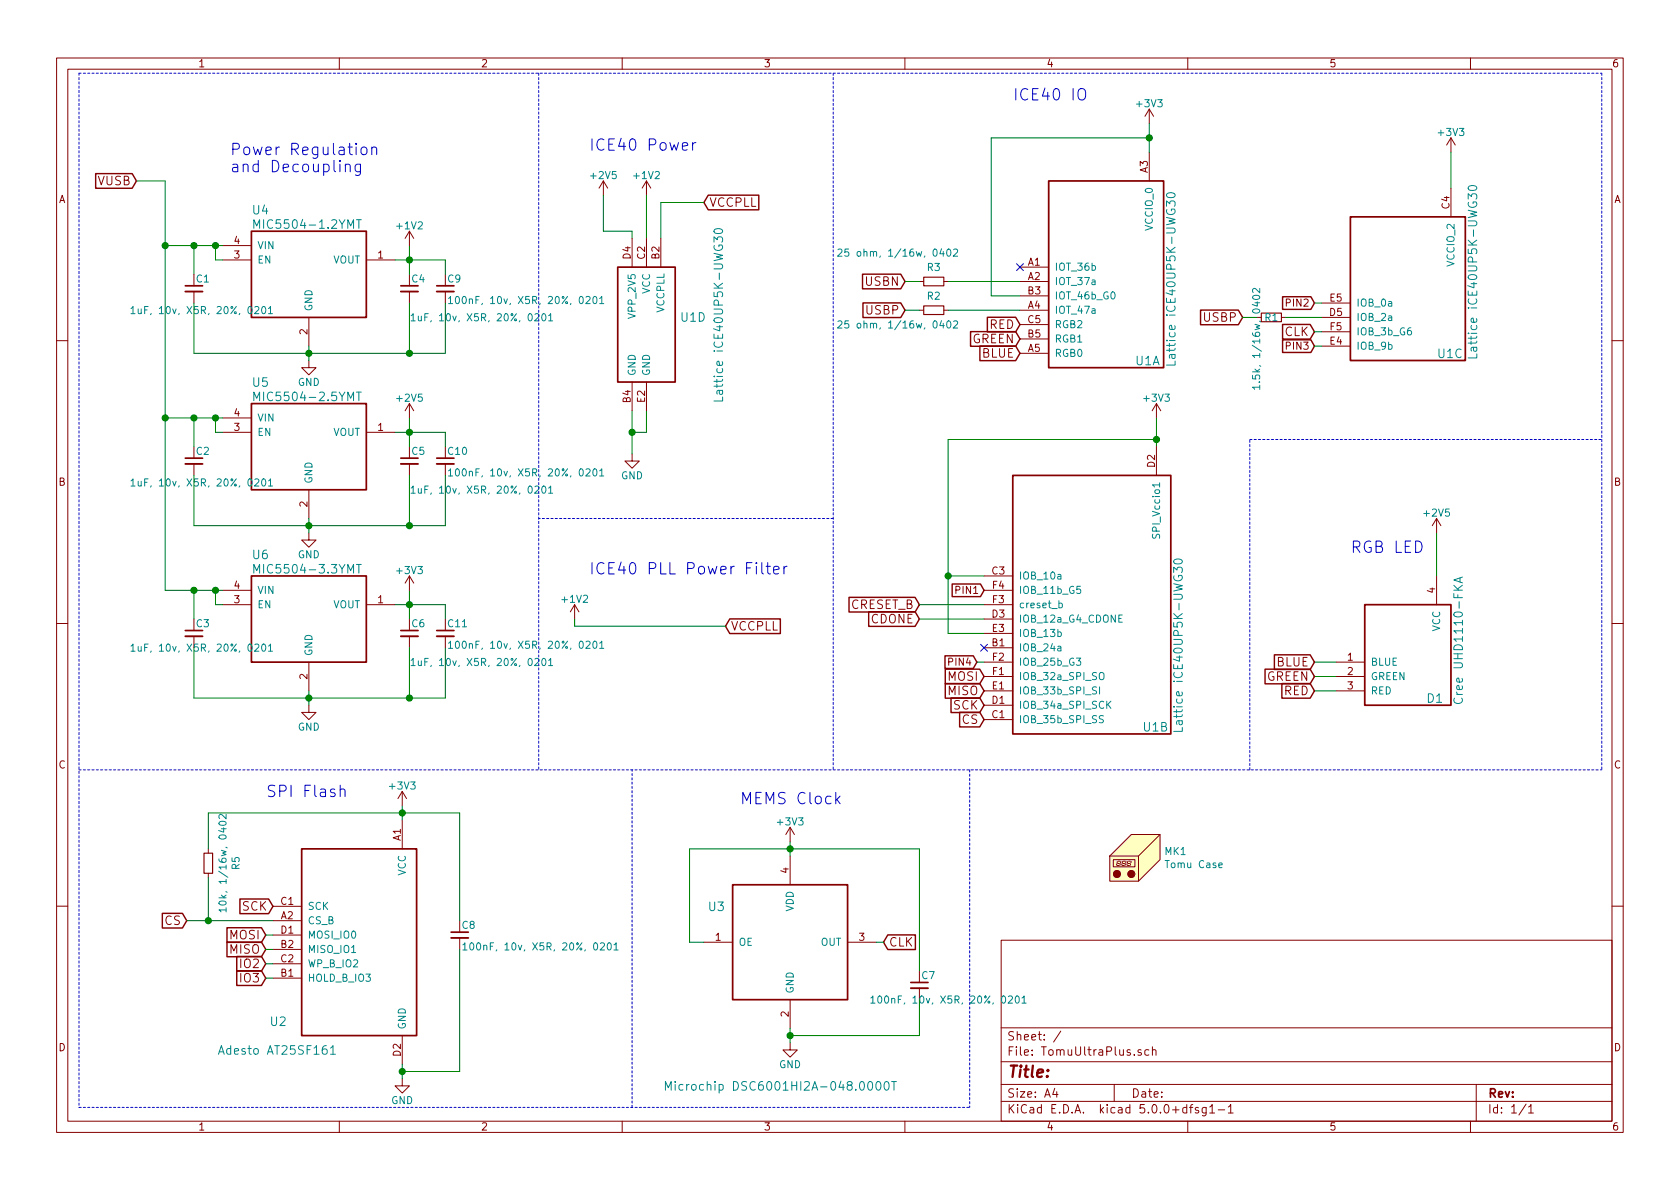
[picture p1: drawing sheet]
<svg xmlns="http://www.w3.org/2000/svg" width="297mm" height="210mm" viewBox="0 0 297 210" stroke-linecap="round" stroke-linejoin="round" font-family="sans-serif">
<g fill="none" stroke="#840000" stroke-width=".18">
<path d="M10 10.3h277v189.9h-277zM12 12.2h273v186.1h-273zM60 10.3v1.9M110 10.3v1.9M160 10.3v1.9M203.2 19.3l-.8 1.3M203.2 19.3v2.5M203.2 19.3l.8 1.3M210 10.3v1.9M260 10.3v1.9M106.7 32l-.8 1.3M106.7 32v2.5"/>
<path d="M106.7 32l.7 1.3M114.3 32l-.8 1.3M114.3 32v2.5M114.3 32l.8 1.3M203.2 26.9v5.1M256.5 24.4l-.7 1.2M256.5 24.4v2.5M256.5 33.3v5M256.5 24.4l.8 1.2M34.3 51.6v2M39.4 46h5M39.4 43.4h5"/>
<path d="M54.6 56.1v5.1M64.8 46h5M72.4 40.9v2.5M72.4 51.6v2M72.4 40.9l-.8 1.3M72.4 40.9l.8 1.3M78.7 51.6v2M111.8 42.2v5M114.3 42.2v5M116.8 42.2v5M162.6 49.8h.7M162.6 54.9h.7"/>
<path d="M166.9 49.8h.7M166.9 54.9h.7M180.3 47.2h5.1M180.3 49.8h5.1M180.3 52.3h5.1M180.3 54.9h5.1M180.3 57.4h5.1M180.3 59.9h5.1M226.6 56.1h.7M233.7 53.6h5.1M233.7 56.1h5.1M233.7 58.7h5.1"/>
<path d="M10 60.2h2M39.4 76.4h5M39.4 73.9h5M54.6 63.7v1.3h1.3l-1.3 1.3-1.3-1.3h1.3M64.8 76.4h5M72.4 71.4v2.5M72.4 71.4l-.8 1.2M72.4 71.4l.8 1.2M111.8 67.6v5M114.3 67.6v5M180.3 62.5h5.1M204.5 71.4l-.8 1.2"/>
<path d="M204.5 71.4v2.5M204.5 79v5.1M204.5 71.4l.7 1.2M233.7 61.2h5.1M285 60.2h2M34.3 82v2.1M54.6 94.2v1.3h1.3l-1.3 1.3-1.3-1.3h1.3M54.6 86.6v5.1M72.4 82v2.1M78.7 82v2.1M111.8 80.3v1.2h1.2l-1.2 1.3-1.3-1.3h1.3M254 91.7v2.5"/>
<path d="M254 91.7l-.8 1.3M254 91.7l.8 1.3M10 110.3h2M34.3 112.5v2M39.4 106.9h5M39.4 104.4h5M54.6 117.1v5.1M64.8 106.9h5M72.4 101.8v2.6M72.4 112.5v2M72.4 101.8l-.8 1.3M72.4 101.8l.8 1.3"/>
<path d="M78.7 112.5v2M101.6 106.9l-.8 1.3M101.6 106.9v2.6M101.6 106.9l.8 1.3M174 106.9h5.1M174 104.4h5.1M174 117.1h5.1M174 119.6h5.1M174 101.8h5.1M174 109.5h5.1M174 112h5.1M174 114.5h5.1"/>
<path d="M236.2 117.1h5.1M236.2 119.6h5.1M254 101.8v5.1M285 110.3h2M54.6 124.7v1.3h1.3l-1.3 1.2-1.3-1.2h1.3M71.1 139.9v2.6M71.1 139.9l-.7 1.3M71.1 139.9l.8 1.3M174 122.2h5.1M174 124.7h5.1M174 127.2h5.1M236.2 122.2h5.1"/>
<path d="M36.8 150.1v.8M36.8 154.4v.8M71.1 145v5.1M139.7 146.3v2.5M139.7 151.4v5.1M139.7 146.3l-.8 1.3M139.7 146.3l.8 1.3M196.8 152h3.9v1.3h-3.9zM197.5 152.7l-.1 .3M197.5 153.1h.4M197.6 152.3l-.1 .3M197.6 152.7h.3"/>
<path d="M197.7 152.3h.3M198.1 152.7l-.1 .3M198.2 152.3l-.1 .3M198.4 152.7l-.1 .3M198.4 153.1h.4M198.5 152.3l-.1 .3M198.5 152.7h.3M198.6 152.3h.3M199 152.7l-.1 .3M199.1 152.3l-.1 .3M199.3 152.7l-.1 .3M199.3 153.1h.4"/>
<path d="M199.4 152.3l-.1 .3M199.4 152.7h.3M199.5 152.3h.3M199.9 152.7l-.1 .3M200 152.3l-.1 .3M200 147.6h5.1v4.4l-3.8 3.8h-5.1v-4.4zM201.3 151.4v4.4M205.1 147.6l-3.8 3.8h-5.1M10 160.2h2M48.3 160.3h5M48.3 162.8h5M48.3 165.3h5"/>
<path d="M48.3 167.9h5M48.3 170.4h5M48.3 173h5M81.3 165.9v2M124.5 166.6h5M139.7 176.8v5.1M149.9 166.6h5M162.6 174.7v2.1M177 166.3h108v32h-108zM285 160.2h2M60 198.3v1.9M71.1 190.7v1.3h1.3l-1.3 1.3-1.3-1.3h1.3"/>
<path d="M71.1 183.1v5.1M110 198.3v1.9M139.7 184.4v1.3h1.3l-1.3 1.2-1.3-1.2h1.3M160 198.3v1.9M177 194.8h108M177 191.8h108M177 187.8h108M177 181.8h108M186.5 192.5l-.4 1h1M186.8 193v1M187.6 182.3l-1.3 2M197 191.8v3"/>
<path d="M201.8 185.7l-.4-.1-.2 .2 .1 .2 .5 .2v.3h-.6M203.1 185.7l-.4-.1-.3 .3 .1 .6 .2 .1 .4-.1M203.8 185.7l.2-.1 .3 .1 .1 .9M203.8 185.1v1.5M210 198.3v1.9M210.3 195.8h.6M210.9 195.3l-.4 .2v1.3M211.9 195.9l-.4-.1-.2 .2 .1 .3 .5 .1v.3h-.6M213.3 195.8v1.2l-.3 .3h-.4M213.3 195.9l-.5-.1-.3 .3 .1 .6 .2 .1 .5-.1M213.9 195.8l.4-.5v1.5M213.9 196.8h.9"/>
<path d="M215.4 196.3h1.1M217.2 195.8l.4-.5v1.5M217.2 196.8h.8M260 198.3v1.9M261 191.8v6.5M269.8 195.2l-1.2 2M270.3 195.8l.4-.5v1.5M270.3 196.8h.8"/>
</g>
<g fill="none" stroke="#840000" stroke-width=".3">
<path d="M185.4 32h20.3v33h-20.3zM238.8 38.3h20.3v25.4h-20.3zM32.8 50.5h3M44.4 40.9h20.4v15.2h-20.4zM70.9 50.5h3M77.2 50.5h3.1M109.2 47.2h10.2v20.4h-10.2zM44.4 71.4h20.4v15.2h-20.4zM32.8 81h3M70.9 81h3M77.2 81h3.1M179.1 84.1h27.9v45.7h-27.9z"/>
<path d="M32.8 111.5h3M44.4 101.8h20.4v15.3h-20.4zM70.9 111.5h3M77.2 111.5h3.1M241.3 106.9h15.2v17.8h-15.2zM53.3 150.1h20.4v33h-20.4zM129.5 156.5h20.4v20.3h-20.4zM79.8 164.8h3M161 173.7h3.1"/>
</g>
<g fill="none" stroke="#008484" stroke-width=".18">
<path d="M63 38.9h.9M63.4 38.9v1.5M206.2 36.5v-1l.6 .5 .2-.4h.6l.2 .2v.5l-.2 .2M206.4 34.2a.84 .84 0 0 1 1.4 .4 .97 .97 0 0 1-1.6 0zM259.6 35.2v-.9l.6 .5 .1-.5h.7l.1 .3v.4l-.1 .2M259.7 33a.84 .84 0 0 1 1.4 .3 .97 .97 0 0 1-1.5 0zM23.2 54.6l.3-.4v1.3M23.2 55.5h.7M24.4 54.6l.1 .8 .3 .1 .2-.2M44.9 40.4v-1.5l.5 1 .5-1v1.5M46.4 54.3l.2-.1a.67 .67 0 0 1 .4 .6 .67 .67 0 0 1-.4 .7l-.3-.5zM47.5 54.6l.3-.4v1.3"/>
<path d="M47.5 55.5h.7M72.7 55.8l.4-.3v1.2M72.7 56.7h.7M74 55.9v.8h.3l.2-.1M79.3 52.8l.4-.4v1.3M79.3 53.7h.7M80.6 52.5l.2-.1a.69 .69 0 0 1 .4 .7 .69 .69 0 0 1-.4 .6l-.2-.1-.1-.4zM95.9 55.6l.2-.1a.67 .67 0 0 1 .4 .6 .67 .67 0 0 1-.4 .6l-.3-.4zM97 55.8l.4-.3v1.2M97 56.7h.7M105 52.5l.1-.1a.69 .69 0 0 1 .5 .7 .69 .69 0 0 1-.5 .6l-.2-.2-.1-.3zM106 52.8l.4-.4v1.3"/>
<path d="M106 53.7h.8M126.2 42.8v-.9l.6 .5 .1-.4h.7l.2 .2v.4l-.2 .2M126.4 40.6a.84 .84 0 0 1 1.4 .3 .97 .97 0 0 1-1.6 0zM148.2 44.2l.4-.2 .3 .4-.1 .2-.7 .7h.8M148.2 56.9l.4-.2 .3 .4-.1 .2-.7 .7h.8M150 44h-.6v.6l.2-.1 .4 .1v.6l-.1 .1-.5-.1M150 56.7h-.6v.6l.2-.1 .4 .1v.6l-.1 .1-.5-.1M167.5 44.2l.2-.2a.67 .67 0 0 1 .4 .7 .67 .67 0 0 1-.4 .6l-.3-.2v-.3zM167.5 56.9l.2-.2a.67 .67 0 0 1 .4 .7 .67 .67 0 0 1-.4 .6l-.3-.2v-.3zM168.6 44.2l.5-.2 .2 .4v.2l-.8 .7h.8M168.6 56.9l.5-.2 .2 .4v.2l-.8 .7h.8M221.5 52.4a.83 .83 0 0 1 1.2 .1 .67 .67 0 0 1-.6 .5 .67 .67 0 0 1-.6-.5z"/>
<path d="M222.7 51v.8l-.9-.8-.3 .3 .1 .4M44.9 70.9v-1.6l.5 1.1 .5-1.1v1.6M63 69.3h.9M63.4 69.3v1.6M127.8 70.2v.7h-1.6M207.8 63.8v.8h-1.6M222.6 67.6h.1M222.7 68.5h-1.2l.3 .4M222.7 68.1v.8M261.1 62.6v.7h-1.5M23.2 85l.3-.3v1.2M23.2 85.9h.7"/>
<path d="M24.4 85.1l.1 .8h.3l.2-.1M46.4 84.8l.2-.1a.67 .67 0 0 1 .4 .6 .67 .67 0 0 1-.4 .6 .83 .83 0 0 1-.2-1.1zM47.5 85l.3-.3v1.2M47.5 85.9h.7M63 99.8h.9M63.4 99.8v1.5M72.7 86.3l.4-.4v1.3M72.7 87.2h.7M74 86.4v.8h.3l.2-.1M79.3 83.3l.4-.4v1.3M79.3 84.2h.7M80.6 83l.2-.1a.69 .69 0 0 1 .4 .6 .69 .69 0 0 1-.4 .7l-.2-.2-.1-.3z"/>
<path d="M96 86l.1-.1a.67 .67 0 0 1 .4 .7 .67 .67 0 0 1-.4 .6 .83 .83 0 0 1-.1-1.2zM97 86.3l.4-.4v1.3M97 87.2h.7M105 83l.1-.1a.69 .69 0 0 1 .5 .6 .69 .69 0 0 1-.5 .7l-.2-.3-.1-.2zM106 83.3l.4-.4v1.3M106 84.2h.8M203.8 94.5v.4l.1 .2 .2 .1 .2-.1 .2-.5 .3-.1 .2 .2v.5M207.6 99a.84 .84 0 0 1 1.4 .4 .97 .97 0 0 1-1.5 0zM23.2 114.2l.3-.3v1.3M23.2 115.2h.7M24.4 114.3l.1 .8 .3 .1 .2-.2M44.9 101.3v-1.5l.5 1.1 .5-1.1v1.5"/>
<path d="M46.4 114l.2-.1a.67 .67 0 0 1 .4 .6 .67 .67 0 0 1-.4 .7 .83 .83 0 0 1-.2-1.2zM47.5 114.2l.3-.3v1.3M47.5 115.2h.7M72.7 116.8l.4-.4v1.3M72.7 117.7h.7M74 116.9v.7l.3 .1 .2-.1M79.3 113.7l.4-.3v1.2M79.3 114.6h.7M80.6 113.5l.2-.1a.69 .69 0 0 1 .4 .6 .69 .69 0 0 1-.4 .6l-.2-.1-.1-.3zM96 116.5l.1-.1a.67 .67 0 0 1 .4 .7 .67 .67 0 0 1-.4 .6 .83 .83 0 0 1-.1-1.2zM97 116.8l.4-.4v1.3M97 117.7h.7"/>
<path d="M105 113.5l.1-.1a.69 .69 0 0 1 .5 .6 .69 .69 0 0 1-.5 .6l-.2-.2-.1-.2zM106 113.7l.4-.3v1.2M106 114.6h.8M187 111.8l.4-.1 .3 .3-.2 .5h-.5M187.2 106.7l.4-.1 .2 .3-.1 .5h-.5M190.3 116.4h.8l-.4 .5 .3 .1v.6h-.5l-.2-.1M191 103.7h-.6v.6l.2-.1h.4v.6l-.1 .1-.5-.1M194.4 119.1a.45 .45 0 0 1 .7 0 .88 .88 0 0 1-.2 1.1l-.4-.1a1.07 1.07 0 0 1-.1-1zM198.4 108.8h-.6v1.2h.6M207.5 101.2v-.9l.6 .5 .1-.4h.7l.1 .2v.4l-.1 .2M258.1 102.2v.7M258.6 102.1l-1.6 .5 1.6 .5"/>
<path d="M194.4 121.5v1.2M195.1 126.6l-.5-.1-.2 .2v.3l.6 .3 .1 .3-.3 .2h-.4M195.9 124.6l.5 .7M196.4 124l-.7 .7M209 128.6v.7h-1.5M257.2 123.5a.62 .62 0 0 0 0 .7 .62 .62 0 0 0 .7 .2 .57 .57 0 0 0 .6-.3 .57 .57 0 0 0-.1-.6M38.8 145.4a.83 .83 0 0 1 1.2 .1 .69 .69 0 0 1-.7 .5 .69 .69 0 0 1-.6-.5zM38.8 159.4a.68 .68 0 0 1 1.2 .3 .73 .73 0 0 1-1.3-.1zM40 144v.8l-.9-.8-.4 .3 .1 .4M215.5 153l.6-.1v-.3h-.4l-.2 .2 .1 .6h.5M40 160.9h-1.3l.4 .4M40 160.5v.8"/>
<path d="M81.8 167.1l.4-.4v1.3M81.8 168h.8M83.2 166.8l.2-.1a.69 .69 0 0 1 .4 .7 .69 .69 0 0 1-.4 .6l-.2-.1-.1-.4zM107.5 166.8l.2-.1a.69 .69 0 0 1 .4 .7 .69 .69 0 0 1-.4 .6l-.3-.2v-.3zM108.6 167.1l.3-.4v1.3M108.6 168h.7M154 176.5l.3-.4v1.3M154 177.4h.7M155.3 176.2l.2-.1a.69 .69 0 0 1 .4 .7 .69 .69 0 0 1-.4 .6l-.2-.1-.1-.4zM179.6 176.2l.2-.1a.69 .69 0 0 1 .4 .7 .69 .69 0 0 1-.4 .6l-.2-.2-.1-.3zM180.7 176.5l.4-.4v1.3M180.7 177.4h.7"/>
<path d="M38.6 186.4l.5-1.5 .5 1.5M58.4 185.3l.5-.4v1.5M58.4 186.4h.9M117.7 192.8v-1.5l.5 1 .5-1v1.5M119.4 191.3v.1M119.4 191.8v1M155 191.4l.2-.1a.82 .82 0 0 1 .6 .6 .82 .82 0 0 1-.3 .8l-.1 .1a.84 .84 0 0 1-.4-1.4zM156.5 191.4l.2-.1a.82 .82 0 0 1 .6 .6 .82 .82 0 0 1-.3 .8l-.2 .1a.84 .84 0 0 1-.3-1.4zM157.6 191.3h.9M158.1 191.3v1.5"/>
</g>
<g fill="none" stroke="#840000" stroke-width=".25">
<path d="M16.9 30.7h6.5l.7 1.3-.7 1.3h-6.5zM125.2 34.5h9v2.6h-9l-.7-1.3zM152.5 48.5h6.8l.7 1.3-.7 1.3h-6.8zM152.6 53.6h6.7l.7 1.3-.7 1.3h-6.7zM171.6 58.6h8l.7 1.3-.7 1.3h-8zM174.6 56.1h5l.7 1.3-.7 1.3h-5zM212.3 54.8h6.6l.8 1.3-.8 1.3h-6.6zM226.8 57.4h4.8l.8 1.3-.8 1.3h-4.8zM226.8 52.5h5l.6 1.1-.6 1.1h-5zM173.3 61.2h6.3l.7 1.3-.7 1.3h-6.3zM226.8 60.1h5l.6 1.1-.6 1.1h-5zM129 109.4h9v2.6h-9l-.7-1.3z"/>
<path d="M150.1 105.6h11.7l.8 1.3-.8 1.3h-11.7zM153.6 108.2h8.2l.8 1.3-.8 1.3h-8.2zM167.1 116h5l.6 1.1-.6 1.1h-5zM167.1 118.3h6.1l.8 1.3-.8 1.3h-6.1zM168.4 103.3h5l.6 1.1-.6 1.1h-5zM223.7 118.3h7.9l.8 1.3-.8 1.3h-7.9zM225.3 115.8h6.3l.8 1.3-.8 1.3h-6.3zM167.1 120.9h6.1l.8 1.3-.8 1.3h-6.1zM168.1 123.4h5.1l.8 1.3-.8 1.3h-5.1zM169.7 126h3.5l.8 1.2-.8 1.3h-3.5zM226.6 120.9h5l.8 1.3-.8 1.3h-5zM42.4 159h5.1l.8 1.3-.8 1.3h-5.1z"/>
<path d="M28.7 161.5h3.6l.7 1.3-.7 1.3h-3.6zM40.1 164.1h6.1l.8 1.2-.8 1.3h-6.1zM40.1 166.6h6.1l.8 1.3-.8 1.3h-6.1zM41.9 169.1h4.3l.8 1.3-.8 1.3h-4.3zM41.9 171.7h4.3l.8 1.3-.8 1.3h-4.3zM157 165.3h4.8v2.6h-4.8l-.8-1.3z"/>
</g>
<path d="M32.8 51.6h3M70.9 51.6h3M77.2 51.6h3.1M32.8 82h3M70.9 82h3M77.2 82h3.1M32.8 112.5h3M70.9 112.5h3M77.2 112.5h3.1M79.8 165.9h3M161 174.7h3.1" fill="none" stroke="#840000" stroke-width=".33"/>
<g fill="none" stroke="#008400" stroke-width=".18">
<path d="M24.1 32h5.1v72.4h10.2M106.7 34.5v6.4h5.1v1.3M114.3 34.5v7.7M124.5 35.8h-7.7v6.4M203.2 21.8v5.1M203.2 24.4h-27.9v27.9h5M256.5 26.9v6.4M29.2 43.4h10.2M34.3 43.4v5.1M34.3 53.6v8.9h44.4v-8.9M38.1 43.4v2.6h1.3M69.8 46h8.9v2.5"/>
<path d="M72.4 43.4v5.1M72.4 53.6v8.9M160 54.9h2.6M160 49.8h2.6M167.6 54.9h12.7M167.6 49.8h12.7M219.7 56.1h2.5M227.3 56.1h6.4M232.4 58.7h1.3M232.4 53.6h1.3M29.2 73.9h10.2M34.3 73.9v5.1"/>
<path d="M38.1 73.9v2.5h1.3M54.6 61.2v2.5M69.8 76.4h8.9v2.6M72.4 73.9v5.1M111.8 72.6v7.7M114.3 72.6v3.8h-2.5M204.5 73.9v5.1M204.5 77.7h-36.9v34.3h6.4M232.4 61.2h1.3M34.3 84.1v8.9h44.4v-8.9M54.6 91.7v2.5M72.4 84.1v8.9"/>
<path d="M254 94.2v7.6M34.3 104.4v5.1M34.3 114.5v8.9h44.4v-8.9M38.1 104.4v2.5h1.3M69.8 106.9h8.9v2.6M72.4 104.4v5.1M72.4 114.5v8.9M101.6 109.5v1.2h26.7M162.6 106.9h11.4M162.6 109.5h11.4M167.6 101.8h6.4M172.7 117.1h1.3"/>
<path d="M232.4 117.1h3.8M232.4 119.6h3.8M54.6 122.2v2.5M232.4 122.2h3.8M36.8 150.1v-6.3h44.5v19M36.8 155.2v7.6M71.1 142.5v2.5M139.7 148.8v2.6M33 162.8h15.3M47 165.3h1.3M47 167.9h1.3M47 170.4h1.3"/>
<path d="M47 173h1.3M81.3 167.9v21.6h-10.2M124.5 166.6h-2.6v-16.5h40.7v21.6M154.9 166.6h1.3M162.6 176.8v6.3h-22.9M71.1 188.2v2.5M139.7 181.9v2.5"/>
</g>
<g fill="#008400" stroke="#008400" stroke-width=".25">
<circle cx="38.1" cy="104.4" r=".51"/>
<circle cx="29.2" cy="73.9" r=".51"/>
<circle cx="38.1" cy="73.9" r=".51"/>
<circle cx="29.2" cy="43.4" r=".51"/>
<circle cx="38.1" cy="43.4" r=".51"/>
<circle cx="34.3" cy="43.4" r=".51"/>
<circle cx="34.3" cy="73.9" r=".51"/>
<circle cx="34.3" cy="104.4" r=".51"/>
<circle cx="54.6" cy="123.4" r=".51"/>
<circle cx="54.6" cy="93" r=".51"/>
<circle cx="54.6" cy="62.5" r=".51"/>
<circle cx="72.4" cy="46" r=".51"/>
<circle cx="72.4" cy="76.4" r=".51"/>
<circle cx="72.4" cy="106.9" r=".51"/>
<circle cx="71.1" cy="143.8" r=".51"/>
<circle cx="71.1" cy="189.5" r=".51"/>
<circle cx="139.7" cy="183.1" r=".51"/>
<circle cx="139.7" cy="150.1" r=".51"/>
<circle cx="111.8" cy="76.4" r=".51"/>
<circle cx="72.4" cy="62.5" r=".51"/>
<circle cx="72.4" cy="93" r=".51"/>
<circle cx="72.4" cy="123.4" r=".51"/>
<circle cx="36.8" cy="162.8" r=".51"/>
<circle cx="204.5" cy="77.7" r=".51"/>
<circle cx="203.2" cy="24.4" r=".51"/>
<circle cx="167.6" cy="101.8" r=".51"/>
</g>
<path d="M163.3 49h3.6v1.5h-3.6zM163.3 54.1h3.6v1.5h-3.6zM223 55.4h3.6v1.5h-3.6zM36.1 150.9h1.5v3.5h-1.5z" fill="none" stroke="#840000" stroke-width=".2"/>
<g fill="none" stroke="#0000c2" stroke-width=".18">
<path d="M190.7 15.9a.68 .68 0 0 1 .8-.2 .68 .68 0 0 1 .4 .6v.7a.69 .69 0 0 1-1 .6 1.58 1.58 0 0 1-.2-1.7zM61.1 29.2a.49 .49 0 0 1 .8 .1v1.1M61.1 29v1.4M63.7 29v1.7a.54 .54 0 0 1-.8 .2M63.7 29.1l-.5-.1-.4 .4v.6l.2 .3 .2 .1 .5-.1M64 26.1a.54 .54 0 0 1 .9 .3v.6a.54 .54 0 0 1-.5 .4 .54 .54 0 0 1-.6-.4v-.6zM65.7 26.2a.52 .52 0 0 1 .8-.1l.1 1.3M65.7 26v1.4M120.6 25.9l1-.2-.1-.4-.6-.1-.3 .3 .1 1 .2 .1 .6-.1M122.5 25.2v1.4M123 25.2l-.3 .1-.2 .3M134.7 99.5v1.7l.3 .3"/>
<path d="M135.7 99.5v1.7l.1 .2 .4 .1M135.5 100.1h.7M136.8 100.8l.9-.2-.1-.4-.5-.1-.3 .3 .1 1 .2 .1 .5-.1M138.6 100.1v1.4M139.2 100.1l-.4 .1-.2 .3M60.1 139.7a.49 .49 0 0 1 .9 .1v1.1M60.1 138.9v2M148 141.4l.5 .7M148.5 140.8l-.7 .7"/>
</g>
<path d="M14 12.9v182.9M14 12.9h269.2M95.2 12.9v123.2M147.3 12.9v123.2M283.2 12.9v123.2M221 77.7h62.2M147.3 91.7h-52.1M14 136.1h269.2M171.4 136.1v59.7M221 136.1v-58.4M14 195.8h157.4M111.8 195.8v-59.7" fill="none" stroke="#0000c2" stroke-width=".18" stroke-dasharray=".4 .4"/>
<path d="M200 147.6h5.1v4.4l-3.8 3.8h-5.1v-4.4z" fill="#ffffc2" stroke="#ffffc2" stroke-width=".18"/>
<g fill="#840000" stroke="#840000" stroke-width=".18">
<circle cx="197.5" cy="154.6" r=".63"/>
<circle cx="200" cy="154.6" r=".63"/>
</g>
<path d="M179.7 46.6l1.2 1.2M180.9 46.6l-1.2 1.2M173.4 113.9l1.2 1.3M174.6 113.9l-1.2 1.3" fill="none" stroke="#000084" stroke-width=".18"/>
<g font-size="2.8" fill="#0000c2">
<text x="179.1" y="17.8">ICE40 IO</text>
<text x="40.6" y="27.5">Power Regulation</text>
<text x="104.1" y="26.7">ICE40 Power</text>
<text x="40.6" y="30.5">and Decoupling</text>
<text x="104.1" y="101.6">ICE40 PLL Power Filter</text>
<text x="238.8" y="97.8">RGB LED</text>
<text x="47" y="141">SPI Flash</text>
<text x="130.8" y="142.2">MEMS Clock</text>
</g>
<text font-size="2.8" fill="#840000" x="178" y="190.5">Title:</text>
<g font-size="2.1" fill="#840000">
<text x="17.3" y="32.8">VUSB</text>
<text x="125.4" y="36.6">VCCPLL</text>
<text x="153.1" y="50.5">USBN</text>
<text x="153.2" y="55.6">USBP</text>
<text x="175" y="58.2">RED</text>
<text x="212.9" y="56.9">USBP</text>
<text x="227.1" y="59.4">CLK</text>
<text x="171.9" y="60.7">GREEN</text>
<text x="173.7" y="63.2">BLUE</text>
<text x="150.3" y="107.7">CRESET_B</text>
<text x="129.2" y="111.5">VCCPLL</text>
<text x="154" y="110.2">CDONE</text>
<text x="225.7" y="117.9">BLUE</text>
<text x="167.6" y="120.4">MOSI</text>
<text x="167.6" y="122.9">MISO</text>
<text x="168.6" y="125.5">SCK</text>
<text x="224" y="120.4">GREEN</text>
<text x="227" y="122.9">RED</text>
<text x="170.1" y="128">CS</text>
<text x="42.9" y="161">SCK</text>
<text x="29.2" y="163.6">CS</text>
<text x="40.6" y="166.1">MOSI</text>
<text x="157.1" y="167.4">CLK</text>
<text x="40.6" y="168.7">MISO</text>
<text x="42.6" y="171.2">IO2</text>
<text x="42.6" y="173.7">IO3</text>
<text x="178" y="184">Sheet: /</text>
<text x="178" y="186.7">File: TomuUltraPlus.sch</text>
<text x="178" y="196.9">KiCad E.D.A. kicad 5.0.0+dfsg1-1</text>
<text x="178" y="194.1">Size: A4</text>
<text x="200" y="194.1">Date:</text>
<text x="263" y="194.1">Rev:</text>
<text x="263" y="196.9">Id: 1/1</text>
</g>
<g font-size="2.1" fill="#008484">
<text x="44.7" y="37.9">U4</text>
<text x="45.9" y="40.5">MIC5504-1.2YMT</text>
<text x="120.4" y="56.9">U1D</text>
<text x="200.8" y="64.6">U1A</text>
<text x="207.8" y="63" transform="rotate(-90 207.8 63)">Lattice iCE40UP5K-UWG30</text>
<text x="254.3" y="63.3">U1C</text>
<text x="261.2" y="61.7" transform="rotate(-90 261.2 61.7)">Lattice iCE40UP5K-UWG30</text>
<text x="44.7" y="68.4">U5</text>
<text x="45.9" y="70.9">MIC5504-2.5YMT</text>
<text x="127.8" y="69.3" transform="rotate(-90 127.8 69.3)">Lattice iCE40UP5K-UWG30</text>
<text x="44.7" y="98.9">U6</text>
<text x="45.9" y="101.4">MIC5504-3.3YMT</text>
<text x="252.3" y="124.3">D1</text>
<text x="258.6" y="123.1" transform="rotate(-90 258.6 123.1)">Cree UHD1110-FKA</text>
<text x="202.2" y="129.4">U1B</text>
<text x="209.1" y="127.8" transform="rotate(-90 209.1 127.8)">Lattice iCE40UP5K-UWG30</text>
<text x="125.3" y="161.1">U3</text>
<text x="47.9" y="181.4">U2</text>
<text x="39.4" y="186.5">Adesto AT25SF161</text>
<text x="120.2" y="192.9">Microchip DSC6001HI2A-048.0000T</text>
</g>
<g font-size="1.8" fill="#840000">
<text x="35" y="11.9">1</text>
<text x="85" y="11.9">2</text>
<text x="135" y="11.9">3</text>
<text x="185" y="11.9">4</text>
<text x="235" y="11.9">5</text>
<text x="285" y="11.9">6</text>
<text x="10.4" y="35.9">A</text>
<text x="202.9" y="30.6" transform="rotate(-90 202.9 30.6)">A3</text>
<text x="285.4" y="35.9">A</text>
<text x="256.3" y="36.9" transform="rotate(-90 256.3 36.9)">C4</text>
<text x="41.4" y="43.2">4</text>
<text x="41.4" y="45.7">3</text>
<text x="66.8" y="45.7">1</text>
<text x="111.5" y="45.8" transform="rotate(-90 111.5 45.8)">D4</text>
<text x="114" y="45.8" transform="rotate(-90 114 45.8)">C2</text>
<text x="116.6" y="45.8" transform="rotate(-90 116.6 45.8)">B2</text>
<text x="181.8" y="47">A1</text>
<text x="181.8" y="49.5">A2</text>
<text x="181.8" y="52.1">B3</text>
<text x="235.2" y="53.3">E5</text>
<text x="54.4" y="59.2" transform="rotate(-90 54.4 59.2)">2</text>
<text x="181.8" y="54.6">A4</text>
<text x="181.8" y="57.1">C5</text>
<text x="181.8" y="59.7">B5</text>
<text x="227.7" y="54.2">PIN2</text>
<text x="235.1" y="55.9">D5</text>
<text x="235.2" y="58.4">F5</text>
<text x="181.8" y="62.2">A5</text>
<text x="227.7" y="61.8">PIN3</text>
<text x="235.2" y="61">E4</text>
<text x="111.5" y="71.2" transform="rotate(-90 111.5 71.2)">B4</text>
<text x="114" y="71.2" transform="rotate(-90 114 71.2)">E2</text>
<text x="41.4" y="73.7">4</text>
<text x="41.4" y="76.2">3</text>
<text x="66.8" y="76.2">1</text>
<text x="204.2" y="82.6" transform="rotate(-90 204.2 82.6)">D2</text>
<text x="10.4" y="85.9">B</text>
<text x="54.4" y="89.6" transform="rotate(-90 54.4 89.6)">2</text>
<text x="285.4" y="85.9">B</text>
<text x="175.4" y="101.6">C3</text>
<text x="41.4" y="104.1">4</text>
<text x="41.4" y="106.7">3</text>
<text x="66.8" y="106.7">1</text>
<text x="169.3" y="105">PIN1</text>
<text x="175.5" y="104.1">F4</text>
<text x="175.5" y="106.7">F3</text>
<text x="253.7" y="104.9" transform="rotate(-90 253.7 104.9)">4</text>
<text x="175.4" y="109.2">D3</text>
<text x="175.5" y="111.8">E3</text>
<text x="168" y="117.7">PIN4</text>
<text x="175.4" y="114.3">B1</text>
<text x="175.5" y="116.8">F2</text>
<text x="175.5" y="119.4">F1</text>
<text x="238.3" y="116.8">1</text>
<text x="238.3" y="119.4">2</text>
<text x="54.4" y="120.1" transform="rotate(-90 54.4 120.1)">2</text>
<text x="175.4" y="124.5">D1</text>
<text x="175.5" y="121.9">E1</text>
<text x="238.3" y="121.9">3</text>
<text x="175.4" y="127">C1</text>
<text x="10.4" y="135.9">C</text>
<text x="285.4" y="135.9">C</text>
<text x="70.9" y="148.7" transform="rotate(-90 70.9 148.7)">A1</text>
<text x="139.4" y="154.4" transform="rotate(-90 139.4 154.4)">4</text>
<text x="49.7" y="160">C1</text>
<text x="49.7" y="162.6">A2</text>
<text x="49.7" y="165.1">D1</text>
<text x="49.7" y="167.6">B2</text>
<text x="126.5" y="166.4">1</text>
<text x="151.9" y="166.4">3</text>
<text x="49.7" y="170.2">C2</text>
<text x="49.7" y="172.7">B1</text>
<text x="139.4" y="179.8" transform="rotate(-90 139.4 179.8)">2</text>
<text x="10.4" y="185.9">D</text>
<text x="285.4" y="185.9">D</text>
<text x="70.9" y="186.8" transform="rotate(-90 70.9 186.8)">D2</text>
<text x="35" y="199.9">1</text>
<text x="85" y="199.9">2</text>
<text x="135" y="199.9">3</text>
<text x="185" y="199.9">4</text>
<text x="235" y="199.9">5</text>
<text x="285" y="199.9">6</text>
</g>
<g font-size="1.8" fill="#008484">
<text x="201.1" y="19">+3V3</text>
<text x="254.5" y="24">+3V3</text>
<text x="104.6" y="31.7">+2V5</text>
<text x="112.2" y="31.7">+1V2</text>
<text x="70.3" y="40.6">+1V2</text>
<text x="203.8" y="40.6" transform="rotate(-90 203.8 40.6)">VCCIO_0</text>
<text x="45.5" y="44.1">VIN</text>
<text x="45.5" y="46.6">EN</text>
<text x="58.9" y="46.6">VOUT</text>
<text x="150.3" y="45.4">25 ohm, 1/16w, 0402</text>
<text x="164" y="47.9">R3</text>
<text x="186.4" y="47.9">IOT_36b</text>
<text x="257.2" y="46.9" transform="rotate(-90 257.2 46.9)">VCCIO_2</text>
<text x="34.7" y="50">C1</text>
<text x="72.8" y="50">C4</text>
<text x="79.2" y="50">C9</text>
<text x="81.6" y="53.8">100nF, 10v, X5R, 20%, 0201</text>
<text x="114.9" y="52" transform="rotate(-90 114.9 52)">VCC</text>
<text x="164" y="53">R2</text>
<text x="186.4" y="50.4">IOT_37a</text>
<text x="186.4" y="53">IOT_46b_G0</text>
<text x="25.2" y="55.5">1uF, 10v, X5R, 20%, 0201</text>
<text x="55.2" y="55.1" transform="rotate(-90 55.2 55.1)">GND</text>
<text x="74.8" y="56.8">1uF, 10v, X5R, 20%, 0201</text>
<text x="112.4" y="55.9" transform="rotate(-90 112.4 55.9)">VPP_2V5</text>
<text x="117.5" y="55.3" transform="rotate(-90 117.5 55.3)">VCCPLL</text>
<text x="150.3" y="58.1">25 ohm, 1/16w, 0402</text>
<text x="186.4" y="55.5">IOT_47a</text>
<text x="186.4" y="58">RGB2</text>
<text x="223.7" y="56.8">R1</text>
<text x="239.8" y="54.2">IOB_0a</text>
<text x="239.8" y="56.8">IOB_2a</text>
<text x="239.8" y="59.3">IOB_3b_G6</text>
<text x="186.4" y="60.6">RGB1</text>
<text x="186.4" y="63.1">RGB0</text>
<text x="239.8" y="61.8">IOB_9b</text>
<text x="52.7" y="68.2">GND</text>
<text x="70.3" y="71">+2V5</text>
<text x="112.4" y="66.5" transform="rotate(-90 112.4 66.5)">GND</text>
<text x="114.9" y="66.5" transform="rotate(-90 114.9 66.5)">GND</text>
<text x="202.4" y="71">+3V3</text>
<text x="222.8" y="67" transform="rotate(-90 222.8 67)">1.5k, 1/16w, 0402</text>
<text x="45.5" y="74.5">VIN</text>
<text x="45.5" y="77.1">EN</text>
<text x="58.9" y="77.1">VOUT</text>
<text x="34.7" y="80.4">C2</text>
<text x="72.8" y="80.4">C5</text>
<text x="79.3" y="80.4">C10</text>
<text x="25.2" y="86">1uF, 10v, X5R, 20%, 0201</text>
<text x="55.2" y="85.6" transform="rotate(-90 55.2 85.6)">GND</text>
<text x="74.8" y="87.3">1uF, 10v, X5R, 20%, 0201</text>
<text x="81.6" y="84.2">100nF, 10v, X5R, 20%, 0201</text>
<text x="109.8" y="84.8">GND</text>
<text x="205.1" y="94.6" transform="rotate(-90 205.1 94.6)">SPI_Vccio1</text>
<text x="251.9" y="91.4">+2V5</text>
<text x="52.7" y="98.7">GND</text>
<text x="70.3" y="101.5">+3V3</text>
<text x="45.5" y="105">VIN</text>
<text x="45.5" y="107.6">EN</text>
<text x="58.9" y="107.6">VOUT</text>
<text x="99.5" y="106.6">+1V2</text>
<text x="180.1" y="102.5">IOB_10a</text>
<text x="180.1" y="105">IOB_11b_G5</text>
<text x="180.1" y="107.6">creset_b</text>
<text x="34.7" y="110.9">C3</text>
<text x="72.8" y="110.9">C6</text>
<text x="79.3" y="110.9">C11</text>
<text x="180.1" y="110.1">IOB_12a_G4_CDONE</text>
<text x="180.1" y="112.6">IOB_13b</text>
<text x="254.6" y="111.7" transform="rotate(-90 254.6 111.7)">VCC</text>
<text x="25.2" y="115.2">1uF, 10v, X5R, 20%, 0201</text>
<text x="55.2" y="116.1" transform="rotate(-90 55.2 116.1)">GND</text>
<text x="74.8" y="117.8">1uF, 10v, X5R, 20%, 0201</text>
<text x="81.6" y="114.7">100nF, 10v, X5R, 20%, 0201</text>
<text x="180.1" y="115.2">IOB_24a</text>
<text x="180.1" y="117.7">IOB_25b_G3</text>
<text x="242.3" y="117.7">BLUE</text>
<text x="180.1" y="120.3">IOB_32a_SPI_SO</text>
<text x="180.1" y="122.8">IOB_33b_SPI_SI</text>
<text x="180.1" y="125.3">IOB_34a_SPI_SCK</text>
<text x="242.3" y="120.3">GREEN</text>
<text x="242.3" y="122.8">RED</text>
<text x="52.7" y="129.2">GND</text>
<text x="180.1" y="127.9">IOB_35b_SPI_SS</text>
<text x="69" y="139.6">+3V3</text>
<text x="137.6" y="146">+3V3</text>
<text x="42.4" y="153.8" transform="rotate(-90 42.4 153.8)">R5</text>
<text x="71.8" y="154.9" transform="rotate(-90 71.8 154.9)">VCC</text>
<text x="206" y="151.2">MK1</text>
<text x="206.4" y="153.5">Tomu Case</text>
<text x="40.1" y="159.5" transform="rotate(-90 40.1 159.5)">10k, 1/16w, 0402</text>
<text x="54.4" y="160.9">SCK</text>
<text x="140.3" y="161.2" transform="rotate(-90 140.3 161.2)">VDD</text>
<text x="54.4" y="163.4">CS_B</text>
<text x="54.4" y="166">MOSI_IO0</text>
<text x="81.7" y="164.3">C8</text>
<text x="130.6" y="167.3">OE</text>
<text x="145.1" y="167.3">OUT</text>
<text x="54.4" y="168.5">MISO_IO1</text>
<text x="54.4" y="171.1">WP_B_IO2</text>
<text x="54.4" y="173.6">HOLD_B_IO3</text>
<text x="84.1" y="168.1">100nF, 10v, X5R, 20%, 0201</text>
<text x="163" y="173.1">C7</text>
<text x="140.3" y="175.8" transform="rotate(-90 140.3 175.8)">GND</text>
<text x="156.3" y="177.5">100nF, 10v, X5R, 20%, 0201</text>
<text x="71.8" y="182.1" transform="rotate(-90 71.8 182.1)">GND</text>
<text x="137.7" y="188.9">GND</text>
<text x="69.2" y="195.2">GND</text>
</g>
</svg>
